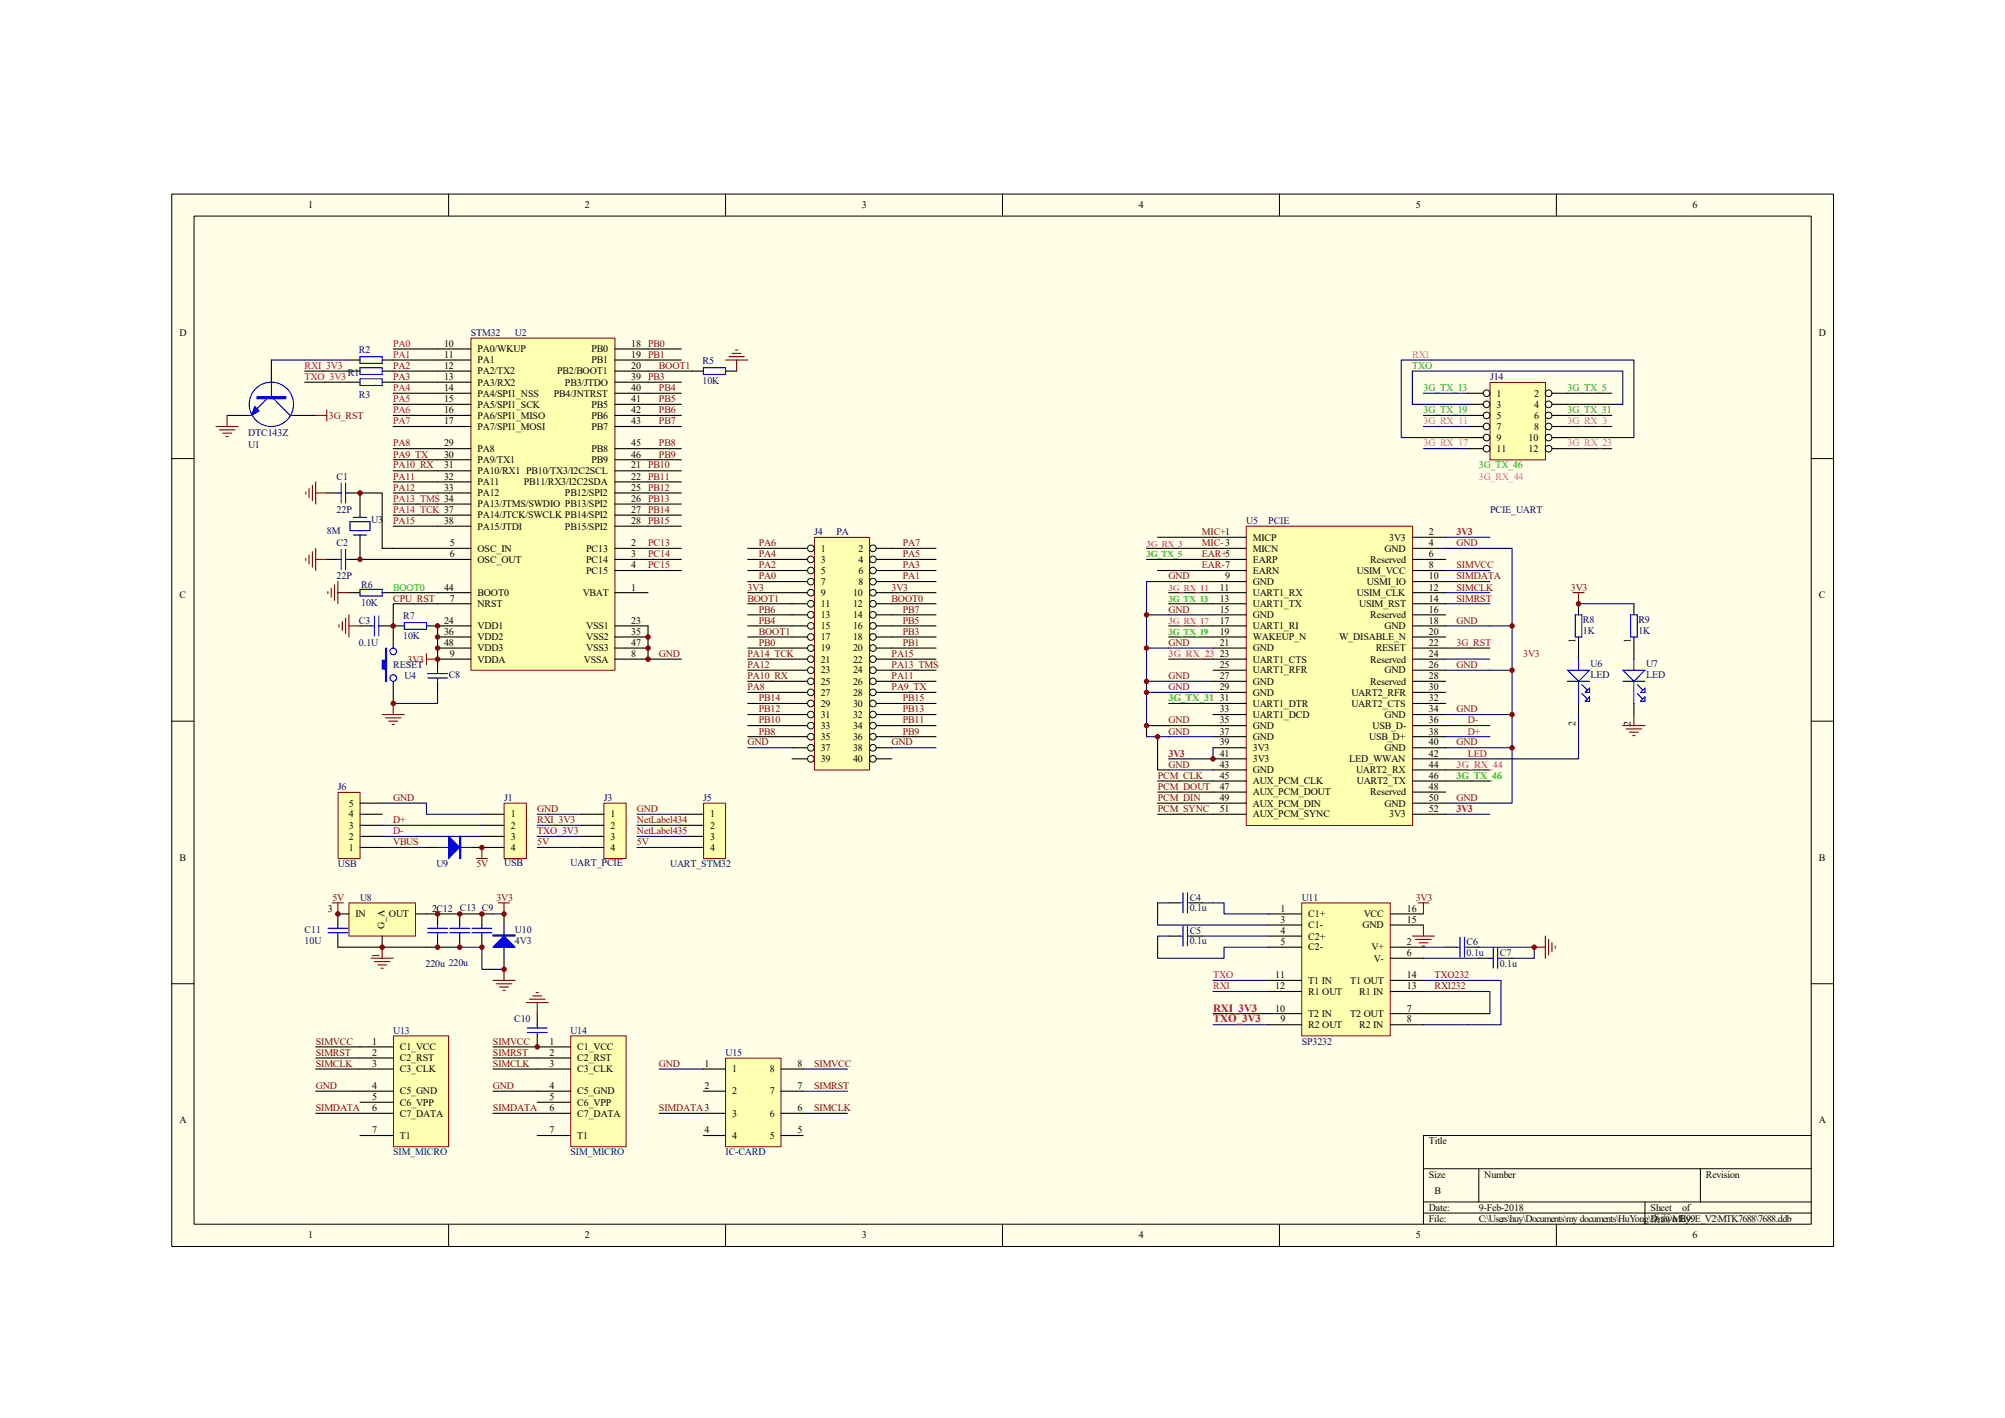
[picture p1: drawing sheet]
<svg xmlns="http://www.w3.org/2000/svg" width="297mm" height="210mm" viewBox="0 0 297 210" stroke-linecap="round" stroke-linejoin="round" font-family="sans-serif">
<path d="M25.4 28.7h246.2v155.9h-246.2z" fill="#ffffe8"/>
<g fill="none" stroke="#000" stroke-width=".15">
<path d="M25.4 28.7h246.2v155.9h-246.2zM28.7 32h239.6v149.3h-239.6zM66.5 28.7v3.3M107.5 28.7v3.3M148.5 28.7v3.3M189.5 28.7v3.3M230.6 28.7v3.3M25.4 67.9h3.3M268.3 67.9h3.3M25.4 106.8h3.3M268.3 106.8h3.3M25.4 145.7h3.3"/>
<path d="M268.3 145.7h3.3M210.9 173.1h57.4M210.9 178h57.4M210.9 179.7h57.4M219.1 173.1v4.9M243.7 178v3.3M251.9 173.1v4.9M268.3 168.2h-57.4v13.1M66.5 181.3v3.3M107.5 181.3v3.3M148.5 181.3v3.3M189.5 181.3v3.3"/>
<path d="M230.6 181.3v3.3"/>
</g>
<path d="M64.8 135.4v1.6M64.8 138.6v1.7M74.7 135.4v1.6M74.7 141.9v1.7" fill="none" stroke="#000" stroke-width=".16"/>
<path d="M63.3 138.1h3M63.3 137.5h3M64.8 137v.5M64.8 138.1v.5M74.7 137v4.9" fill="none" stroke="#00f" stroke-width=".16"/>
<g fill="#00f" stroke="#00f" stroke-width=".16">
<path d="M74.7 138.6l1.6 1.7h-3.3z"/>
<path d="M73 138.5h3.3v.1h-3.3z" fill-rule="evenodd"/>
</g>
<path d="M50.1 117.4h3.2v9.8h-3.2z" fill="#ffffb0"/>
<path d="M50.1 117.3h3.2v9.9h-3.2z" fill="none" stroke="#800000" stroke-width=".15"/>
<path d="M53.3 119h3.3M50 135.4v1.6M50 138.6v1.7M53.3 125.5h3.3M53.3 123.9h3.3M53.3 122.2h3.3M53.3 120.6h3.3" fill="none" stroke="#000" stroke-width=".16"/>
<path d="M56.6 119h6.6M56.6 125.5h6.6M56.6 123.9h6.6M56.6 122.2h6.6" fill="none" stroke="#000080" stroke-width=".16"/>
<path d="M48.6 138.1h2.9M48.6 137.5h2.9M50 137v.5M50 138.1v.5" fill="none" stroke="#00f" stroke-width=".16"/>
<path d="M51.7 133.8h9.9v4.8h-9.9z" fill="#ffffb0"/>
<path d="M51.7 133.7h9.9v4.9h-9.9z" fill="none" stroke="#800000" stroke-width=".15"/>
<path d="M50 135.4h1.7M56.6 138.6v1.7M61.5 135.4h6.6M71.4 135.4v1.6M71.4 138.6v1.7M63.2 140.3h4.9" fill="none" stroke="#000" stroke-width=".16"/>
<g fill="none" stroke="#800000" stroke-width=".16">
<path d="M49.2 133.7h1.7M50 133.7v1.7M73.8 133.7h1.7M74.7 133.7v1.7M55 141.9h3.3M55.5 142.4h2.3M56 142.9h1.3M56.4 143.4h.4M56.6 140.3v1.6M73 145.2h3.3M73.5 145.7h2.3M74 146.2h1.3"/>
<path d="M74.5 146.7h.3M74.7 143.6v1.6"/>
</g>
<path d="M69.9 138.1h3M69.9 137.5h3M71.4 137v.5M71.4 138.1v.5" fill="none" stroke="#00f" stroke-width=".16"/>
<path d="M58.3 153.5h8.2v16.3h-8.2z" fill="#ffffb0"/>
<path d="M58.3 153.4h8.2v16.4h-8.2z" fill="none" stroke="#800000" stroke-width=".15"/>
<path d="M46.8 155.1h11.5M46.8 156.7h11.5M46.8 158.3h11.5M46.8 161.6h11.5M46.8 164.9h11.5M53.3 163.3h5M53.3 168.2h5" fill="none" stroke="#000" stroke-width=".16"/>
<path d="M84.6 153.5h8.2v16.3h-8.2z" fill="#ffffb0"/>
<path d="M84.5 153.4h8.3v16.4h-8.3z" fill="none" stroke="#800000" stroke-width=".15"/>
<path d="M68.1 138.6v1.7M73 135.4h-4.9v1.6M73 155.1h11.5M73 156.7h11.5M73 158.3h11.5M73 161.6h11.5M73 164.9h11.5M79.6 163.3h4.9M79.6 168.2h4.9" fill="none" stroke="#000" stroke-width=".16"/>
<path d="M66.6 138.1h3M66.6 137.5h3M68.1 137v.5M68.1 138.1v.5" fill="none" stroke="#00f" stroke-width=".16"/>
<path d="M69.8 50.1h21.3v49.2h-21.3z" fill="#ffffb0"/>
<path d="M69.8 50.1h21.3v49.2h-21.3z" fill="none" stroke="#800000" stroke-width=".15"/>
<g fill="none" stroke="#000" stroke-width=".16">
<path d="M45.1 55h8.2M45.1 56.6h8.2M56.6 55h13.1M56.6 56.6h13.1M58.3 51.7h11.4M58.3 53.3h11.4M58.3 58.2h11.4M58.3 59.9h11.4M91.1 51.7h9.8M91.1 53.3h9.8M91.1 55h13.1M91.1 56.6h9.8"/>
<path d="M91.1 58.2h9.8M91.1 59.9h9.8M107.5 55h1.6M48.4 73h1.6M51.7 73h1.6M53.3 73h3.3v8.2h13.1M53.3 73v3.3M53.3 79.6v3.3M58.3 61.5h11.4M58.3 63.2h11.4M58.3 66.5h11.4M58.3 68.1h11.4"/>
<path d="M58.3 69.7h11.4M58.3 71.4h11.4M58.3 73h11.4M58.3 74.7h11.4M58.3 76.3h11.4M58.3 77.9h11.4M91.1 61.5h9.8M91.1 63.2h9.8M91.1 66.5h9.8M91.1 68.1h9.8M91.1 69.7h9.8M91.1 71.4h9.8"/>
<path d="M91.1 73h9.8M91.1 74.7h9.8M91.1 76.3h9.8M91.1 77.9h9.8M48.4 82.9h1.6M51.7 82.9h18M51.7 87.8h1.6M53.3 92.7h1.7M56.6 87.8h13.1M56.6 92.7h3.3M63.2 92.7h6.5M64.8 94.3h4.9"/>
<path d="M64.8 96h4.9M64.8 97.6h4.9M69.7 89.4h-11.4v3.3M91.1 92.7h4.9v4.9h4.9M91.1 81.2h9.8M91.1 82.9h9.8M91.1 87.8h4.9M91.1 94.3h4.9M91.1 96h4.9M91.1 97.6h4.9M91.1 84.5h9.8M110.8 92.7h6.5"/>
<path d="M110.8 97.6h6.5M110.8 99.3h6.5M132.1 92.7h6.6M132.1 97.6h6.6M132.1 99.3h6.6M110.8 109.1h6.5M110.8 105.8h6.5M110.8 107.5h6.5M110.8 100.9h6.5M110.8 102.5h6.5M110.8 104.2h6.5M132.1 109.1h6.6"/>
<path d="M132.1 105.8h6.6M132.1 107.5h6.6M132.1 100.9h6.6M132.1 102.5h6.6M132.1 104.2h6.6M50 140.3h13.2"/>
</g>
<g fill="none" stroke="#00f" stroke-width=".16">
<path d="M53.3 54.5h3.3v1h-3.3zM53.3 56.1h3.3v1h-3.3zM104.2 54.5h3.3v1h-3.3zM50 73h.5M50.5 71.5v3M51.2 71.5v3M51.2 73h.5M51.9 77.3h2.9v1.3h-2.9zM52.3 79.2h2M52.3 76.6h2M53.3 76.3v.3M53.3 79.2v.4"/>
<path d="M50 82.9h.5M50.5 81.4v2.9M51.2 82.9h.5M51.2 81.4v2.9M53.3 87.3h3.3v1h-3.3zM55 92.7h.5M55.5 91.2v3M56.1 92.7h.5M56.1 91.2v3M59.9 92.2h3.3v1h-3.3z"/>
</g>
<g fill="none" stroke="#800000" stroke-width=".16">
<path d="M107.5 53.3h3.3M108 52.8h2.3M108.5 52.3h1.3M109 51.8h.3M109.1 53.3v1.7M45.3 72.8v.4M45.8 72.4v1.3M46.3 71.9v2.3M46.8 71.4v3.3M46.8 73h1.6M45.3 82.7v.3M45.8 82.2v1.3"/>
<path d="M46.3 81.7v2.3M46.8 81.2v3.3M46.8 82.9h1.6M48.6 87.6v.3M49.1 87.1v1.3M49.6 86.6v2.3M50 86.1v3.3M50 87.8h1.7M50.2 92.5v.4M50.7 92v1.4M51.2 91.6v2.3M51.7 91.1v3.2"/>
<path d="M51.7 92.7h1.6"/>
</g>
<path d="M120.7 79.6h8.1v34.4h-8.1z" fill="#ffffb0"/>
<path d="M120.6 79.6h8.2v34.4h-8.2z" fill="none" stroke="#800000" stroke-width=".15"/>
<g fill="none" stroke="#000" stroke-width=".15">
<circle cx="120.1" cy="87.8" r=".49"/>
<circle cx="120.1" cy="82.9" r=".49"/>
<circle cx="120.1" cy="84.5" r=".49"/>
<circle cx="120.1" cy="99.3" r=".49"/>
<circle cx="120.1" cy="96" r=".49"/>
<circle cx="120.1" cy="89.4" r=".49"/>
<circle cx="120.1" cy="94.3" r=".49"/>
<circle cx="120.1" cy="97.6" r=".49"/>
<circle cx="120.1" cy="81.2" r=".49"/>
<circle cx="120.1" cy="86.1" r=".49"/>
<circle cx="120.1" cy="91.1" r=".49"/>
<circle cx="120.1" cy="92.7" r=".49"/>
<circle cx="129.3" cy="92.7" r=".49"/>
<circle cx="129.3" cy="97.6" r=".49"/>
<circle cx="129.3" cy="82.9" r=".49"/>
<circle cx="129.3" cy="84.5" r=".49"/>
<circle cx="129.3" cy="91.1" r=".49"/>
<circle cx="129.3" cy="94.3" r=".49"/>
<circle cx="129.3" cy="99.3" r=".49"/>
<circle cx="129.3" cy="89.4" r=".49"/>
<circle cx="129.3" cy="86.1" r=".49"/>
<circle cx="129.3" cy="96" r=".49"/>
<circle cx="129.3" cy="87.8" r=".49"/>
<circle cx="129.3" cy="81.2" r=".49"/>
<circle cx="120.1" cy="105.8" r=".49"/>
<circle cx="120.1" cy="107.5" r=".49"/>
<circle cx="120.1" cy="100.9" r=".49"/>
<circle cx="120.1" cy="109.1" r=".49"/>
<circle cx="120.1" cy="110.7" r=".49"/>
<circle cx="120.1" cy="102.5" r=".49"/>
<circle cx="120.1" cy="112.4" r=".49"/>
<circle cx="120.1" cy="104.2" r=".49"/>
<circle cx="129.3" cy="112.4" r=".49"/>
<circle cx="129.3" cy="104.2" r=".49"/>
<circle cx="129.3" cy="100.9" r=".49"/>
<circle cx="129.3" cy="109.1" r=".49"/>
<circle cx="129.3" cy="102.5" r=".49"/>
<circle cx="129.3" cy="105.8" r=".49"/>
<circle cx="129.3" cy="110.7" r=".49"/>
<circle cx="129.3" cy="107.5" r=".49"/>
</g>
<g fill="none" stroke="#000" stroke-width=".16">
<path d="M40.2 53.3v3.3M33.6 61.5h3.3M43.5 61.5h3.3M58.3 92.7v3.3M64.8 92.7v6.6M110.8 81.2h8.8M110.8 82.9h8.8M110.8 84.5h8.8M110.8 86.1h8.8M110.8 87.8h8.8M110.8 89.4h8.8M110.8 91.1h8.8"/>
<path d="M110.8 94.3h8.8M110.8 96h8.8M117.3 92.7h2.3M117.3 97.6h2.3M117.3 99.3h2.3M129.8 81.2h8.9M129.8 82.9h8.9M129.8 84.5h8.9M129.8 86.1h8.9M129.8 87.8h8.9M129.8 89.4h8.9M129.8 91.1h8.9"/>
<path d="M129.8 92.7h2.3M129.8 94.3h8.9M129.8 96h8.9M129.8 97.6h2.3M129.8 99.3h2.3M233.8 89.4v1.7M233.8 94.3v3.3M58.3 100.9v3.3M64.8 100.9v1.6M117.3 100.9h2.3M117.3 102.5h2.3M117.3 104.2h2.3"/>
<path d="M117.3 105.8h2.3M117.3 107.5h2.3M117.3 109.1h2.3M117.3 110.7h2.3M117.3 112.4h2.3M129.8 100.9h2.3M129.8 102.5h2.3M129.8 104.2h2.3M129.8 105.8h2.3M129.8 107.5h2.3M129.8 109.1h2.3M129.8 110.7h2.3"/>
<path d="M129.8 112.4h2.3M233.8 104.2v1.6M79.6 150.1v1.7M79.6 153.4v1.7"/>
</g>
<g fill="#00f" stroke="#00f" stroke-width=".16">
<path d="M37.7 60.2l.7 .7-1.2 .6z"/>
<path d="M57.1 96h.2v4.9h-.2v-1.8h-.5v-1.3h.5z" fill-rule="evenodd"/>
<path d="M38.1 58.7h4.2v.4h-4.2z" fill-rule="evenodd"/>
</g>
<g fill="none" stroke="#00f" stroke-width=".16">
<path d="M39.5 59.1l-1.4 1.4M40.2 56.6v2.5M40.5 59.1l2.5 2.4h.5M36.9 61.5h.3M63.3 99.8h3M64.8 99.3v.5M232.2 99.3h3.3l-1.7 1.6zM233.3 91.1h1v3.2h-1zM233.8 97.6v1.7M63.3 100.4h3M64.8 100.4v.5M232.2 100.9h3.3"/>
<path d="M233.8 100.9v3.3M234.3 101.4l.8 .8M234.3 102.7l.8 .8M235.5 101.9v.6h-.7zM235.5 103.2v.7h-.7zM78.1 152.9h3M78.1 152.3h3M79.6 151.8v.5M79.6 152.9v.5"/>
<circle cx="40.2" cy="59.9" r="3.3"/>
<circle cx="58.3" cy="96.5" r=".49"/>
<circle cx="58.3" cy="100.4" r=".49"/>
</g>
<g fill="none" stroke="#800000" stroke-width=".16">
<path d="M32 63.2h3.3M32.5 63.7h2.3M33 64.2h1.3M33.5 64.6h.3M33.6 61.5v1.7M46.8 61.5h1.6M48.4 60.7v1.6M63.2 96.8v1.6M63.2 97.6h1.6M233 87.8h1.7M233.8 87.8v1.6M56.6 105.8h3.3"/>
<path d="M57.1 106.3h2.3M57.6 106.8h1.3M58.1 107.3h.3M58.3 104.2v1.6"/>
</g>
<path d="M220.8 56.7h8.1v11.4h-8.1z" fill="#ffffb0"/>
<path d="M220.7 56.6h8.2v11.5h-8.2z" fill="none" stroke="#800000" stroke-width=".15"/>
<g fill="none" stroke="#000" stroke-width=".15">
<circle cx="220.2" cy="58.2" r=".49"/>
<circle cx="220.2" cy="59.9" r=".49"/>
<circle cx="229.4" cy="58.2" r=".49"/>
<circle cx="229.4" cy="59.9" r=".49"/>
<circle cx="220.2" cy="61.5" r=".49"/>
<circle cx="220.2" cy="63.2" r=".49"/>
<circle cx="220.2" cy="64.8" r=".49"/>
<circle cx="220.2" cy="66.4" r=".49"/>
<circle cx="229.4" cy="63.2" r=".49"/>
<circle cx="229.4" cy="66.4" r=".49"/>
<circle cx="229.4" cy="61.5" r=".49"/>
<circle cx="229.4" cy="64.8" r=".49"/>
</g>
<path d="M217.4 58.2h2.3M217.4 59.9h2.3M229.9 58.2h2.3M229.9 59.9h2.3M217.4 61.5h2.3M217.4 63.2h2.3M217.4 64.8h2.3M217.4 66.5h2.3M229.9 61.5h8.9M229.9 63.2h8.9M229.9 64.8h2.3M229.9 66.5h8.9" fill="none" stroke="#000" stroke-width=".16"/>
<path d="M184.7 78h24.6v44.3h-24.6z" fill="#ffffb0"/>
<path d="M184.6 77.9h24.7v44.4h-24.7z" fill="none" stroke="#800000" stroke-width=".15"/>
<g fill="none" stroke="#000" stroke-width=".16">
<path d="M232.2 59.9h6.6M232.2 58.2h6.6M171.5 79.6h13.1M209.2 79.6h4.9M169.8 81.2h14.8M169.8 82.9h14.8M171.5 84.5h13.1M173.1 87.8h11.5M173.1 89.4h11.5M173.1 92.7h11.5M173.1 94.3h11.5M173.1 97.6h11.5"/>
<path d="M179.7 86.1h4.9M179.7 91.1h4.9M179.7 96h4.9M179.7 99.3h4.9M209.2 81.2h4.9M209.2 82.9h4.9M209.2 84.5h4.9M209.2 86.1h4.9M209.2 87.8h4.9M209.2 89.4h4.9M209.2 91.1h4.9M209.2 92.7h4.9"/>
<path d="M209.2 94.3h4.9M209.2 96h11.5M209.2 97.6h4.9M209.2 99.3h4.9M171.5 109.1v4.9h1.6M171.5 115.7h13.1M171.5 117.3h13.1M171.5 119h13.1M173.1 107.5h-3.3v1.6M173.1 104.2h11.5M179.7 100.9h4.9M179.7 102.5h4.9"/>
<path d="M179.7 105.8h4.9M179.7 107.5h4.9M179.7 109.1h4.9M179.7 110.7h4.9M179.7 112.4h4.9M179.7 114h4.9M209.2 100.9h4.9M209.2 102.5h4.9M209.2 104.2h4.9M209.2 105.8h4.9M209.2 107.5h4.9M209.2 109.1h4.9"/>
<path d="M209.2 110.7h4.9M209.2 112.4h4.9M209.2 114h11.5M209.2 115.7h11.5M209.2 117.3h4.9M209.2 119h4.9M171.5 120.6h13.1M209.2 120.6h4.9"/>
</g>
<g fill="none" stroke="#000080" stroke-width=".16">
<path d="M214.1 79.6h6.6M232.2 64.8h6.6M179.7 96h-9.9v4.9M179.7 91.1h-9.9v4.9M179.7 86.1h-9.9v5M214.1 81.2h9.9v11.5h-9.9M214.1 86.1h6.6M214.1 84.5h6.6M214.1 87.8h6.6M214.1 89.4h6.6M214.1 97.6h6.6M224 92.7v6.6h-9.9"/>
<path d="M224 99.3v6.5h-9.9M169.8 102.5h9.9M169.8 109.1h9.9M173.1 107.5h6.6M173.1 114h6.6M179.7 100.9h-9.9v6.6M179.7 110.7v1.7h-6.6M214.1 107.5h6.6M214.1 109.1h6.6M214.1 112.4h8.2M224 105.8v4.9h-9.9M224 110.7v8.3h-9.9"/>
<path d="M214.1 120.6h6.6"/>
</g>
<g fill="#800000" stroke="#800000" stroke-width=".15">
<circle cx="224" cy="92.7" r=".33"/>
<circle cx="224" cy="99.3" r=".33"/>
<circle cx="224" cy="105.8" r=".33"/>
<circle cx="224" cy="110.7" r=".33"/>
<circle cx="169.8" cy="107.5" r=".33"/>
<circle cx="169.8" cy="100.9" r=".33"/>
<circle cx="169.8" cy="102.5" r=".33"/>
<circle cx="169.8" cy="96" r=".33"/>
<circle cx="169.8" cy="91.1" r=".33"/>
<circle cx="171.5" cy="109.1" r=".33"/>
</g>
<path d="M74.7 119h3.3v8.2h-3.3z" fill="#ffffb0"/>
<path d="M74.7 119h3.3v8.2h-3.3z" fill="none" stroke="#800000" stroke-width=".15"/>
<path d="M71.4 120.6h3.3M71.4 122.2h3.3M71.4 123.9h3.3M71.4 125.5h3.3" fill="none" stroke="#000" stroke-width=".16"/>
<path d="M89.5 119h3.3v8.2h-3.3z" fill="#ffffb0"/>
<path d="M89.5 119h3.3v8.2h-3.3z" fill="none" stroke="#800000" stroke-width=".15"/>
<path d="M51.7 53.3h1.6M56.6 53.3h1.7M63.2 125.5h1.6M69.7 125.5h1.7M86.1 120.6h3.3M86.1 122.2h3.3M86.1 123.9h3.3M86.1 125.5h3.3" fill="none" stroke="#000" stroke-width=".16"/>
<path d="M40.2 53.3h11.5M63.2 119v1.6h8.2M63.2 123.9h8.2M63.2 122.2h8.2" fill="none" stroke="#000080" stroke-width=".16"/>
<path d="M53.3 52.8h3.3v1h-3.3zM64.8 125.5h4.9" fill="none" stroke="#00f" stroke-width=".16"/>
<g fill="#00f" stroke="#00f" stroke-width=".16">
<path d="M66.5 123.9l1.6 1.6-1.6 1.7z"/>
<path d="M68.1 123.9h.2v3.3h-.2z" fill-rule="evenodd"/>
</g>
<path d="M70.6 127.2h1.6M71.4 125.5v1.7" fill="none" stroke="#800000" stroke-width=".16"/>
<path d="M104.3 119h3.2v8.2h-3.2z" fill="#ffffb0"/>
<path d="M104.2 119h3.3v8.2h-3.3z" fill="none" stroke="#800000" stroke-width=".15"/>
<path d="M242 89.4v1.7M242 94.3v3.3M242 104.2v1.6M100.9 120.6h3.3M100.9 122.2h3.3M100.9 123.9h3.3M100.9 125.5h3.3" fill="none" stroke="#000" stroke-width=".16"/>
<g fill="none" stroke="#000080" stroke-width=".16">
<path d="M233.8 89.4h8.2M79.6 120.6h6.5M79.6 122.2h6.5M79.6 123.9h6.5M79.6 125.5h6.5M94.4 120.6h6.5M94.4 122.2h6.5M94.4 123.9h6.5M94.4 125.5h6.5M97.6 158.3h6.6M119 158.3h6.5M97.6 164.9h6.6"/>
<path d="M119 164.9h6.5M119 161.6h6.5"/>
</g>
<path d="M240.4 99.3h3.3l-1.7 1.6zM241.5 91.1h1v3.2h-1zM242 97.6v1.7M240.4 100.9h3.3M242 100.9v3.3M242.5 101.4l.9 .8M242.5 102.7l.9 .8M243.7 101.9v.6h-.7zM243.7 103.2v.7h-.7z" fill="none" stroke="#00f" stroke-width=".16"/>
<path d="M240.4 107.5h3.3M240.9 108h2.3M241.4 108.5h1.3M241.9 108.9h.3M242 105.8v1.7" fill="none" stroke="#800000" stroke-width=".16"/>
<path d="M107.5 156.8h8.2v13h-8.2z" fill="#ffffb0"/>
<path d="M107.5 156.7h8.2v13.1h-8.2z" fill="none" stroke="#800000" stroke-width=".15"/>
<path d="M104.2 158.3h3.3M115.7 158.3h3.3M104.2 161.6h3.3M104.2 164.9h3.3M104.2 168.2h3.3M115.7 161.6h3.3M115.7 164.9h3.3M115.7 168.2h3.3" fill="none" stroke="#000" stroke-width=".16"/>
<path d="M228.9 138.6v3.3M229.4 139.1v2.3M229.9 139.6v1.3M227.3 140.3h1.6M230.4 140.1v.3" fill="none" stroke="#800000" stroke-width=".16"/>
<path d="M171.5 133.7v3.3h16.4M171.5 140.3v1.6h9.8v-1.6h6.6" fill="none" stroke="#000080" stroke-width=".16"/>
<path d="M192.9 133.8h13.1v19.6h-13.1z" fill="#ffffb0"/>
<path d="M192.8 133.7h13.2v19.7h-13.2z" fill="none" stroke="#800000" stroke-width=".15"/>
<g fill="none" stroke="#000" stroke-width=".16">
<path d="M173.1 138.6h1.7M173.1 133.7h1.7M176.4 138.6h1.6M176.4 133.7h1.6M187.9 135.4h4.9M187.9 137h4.9M187.9 138.6h4.9M205.9 135.4h5M205.9 137h5M187.9 140.3h4.9M187.9 145.2h4.9M187.9 146.8h4.9"/>
<path d="M187.9 150.1h4.9M187.9 151.8h4.9M205.9 140.3h5M205.9 145.2h5M205.9 146.8h5M205.9 150.1h5M205.9 151.8h5M205.9 141.9h5M214.1 140.3h1.7M217.4 140.3h1.7M219.1 141.9h1.6M222.3 141.9h1.7"/>
</g>
<g fill="none" stroke="#00f" stroke-width=".16">
<path d="M174.8 133.7h.5M174.8 138.6h.5M175.3 132.2v3M175.3 137.2v2.9M175.9 133.7h.5M175.9 132.2v3M175.9 137.2v2.9M175.9 138.6h.5M216.3 138.8v3M216.9 138.8v3M215.8 140.3h.5M216.9 140.3h.5"/>
<path d="M220.7 141.9h.5M221.2 140.4v3M221.9 141.9h.4M221.9 140.4v3"/>
</g>
<g fill="none" stroke="#000080" stroke-width=".16">
<path d="M210.9 58.2h6.5M217.4 59.9h-8.2v-4.9h31.2v4.9h-1.6M210.9 61.5h6.5M210.9 63.2h6.5M210.9 66.5h6.5M217.4 64.8h-9.8v-11.5h34.4v11.5h-3.2M64.8 102.5v1.7h-6.5M110.8 110.7h6.5M132.1 110.7h6.6M233.8 105.8v6.6h-11.5M73 135.4h1.7M171.5 133.7h1.6"/>
<path d="M173.1 138.6h-1.6v1.7M178 133.7h3.3v1.7h6.6M178 138.6h9.9M68.1 140.3h3.3v3.3h3.3M179.7 145.2h8.2M179.7 146.8h8.2M179.7 150.1h8.2M179.7 151.8h8.2M210.9 146.8h9.8v3.3h-9.8M210.9 145.2h11.4v6.6h-11.4M210.9 140.3h3.2M210.9 141.9h8.2"/>
<path d="M219.1 140.3h8.2v1.6h-3.3"/>
</g>
<path d="M209.2 138.6h3.3M209.7 139.1h2.3M210 133.7h1.7M210.2 139.6h1.3M210.9 133.7v1.7M210.9 137v1.6M77.9 148.5h3.3M78.4 148h2.3M78.9 147.5h1.3M79.4 147h.4M79.6 148.5v1.6M210.7 140.1h.3" fill="none" stroke="#800000" stroke-width=".16"/>
<g fill="#800000" stroke="#800000" stroke-width=".15">
<circle cx="74.7" cy="143.6" r=".33"/>
<circle cx="74.7" cy="135.4" r=".33"/>
<circle cx="64.8" cy="135.4" r=".33"/>
<circle cx="64.8" cy="140.3" r=".33"/>
<circle cx="79.6" cy="155.1" r=".33"/>
<circle cx="68.1" cy="135.4" r=".33"/>
<circle cx="68.1" cy="140.3" r=".33"/>
<circle cx="64.8" cy="92.7" r=".33"/>
<circle cx="64.8" cy="94.3" r=".33"/>
<circle cx="64.8" cy="96" r=".33"/>
<circle cx="96" cy="97.6" r=".33"/>
<circle cx="96" cy="96" r=".33"/>
<circle cx="96" cy="94.3" r=".33"/>
<circle cx="53.3" cy="73" r=".33"/>
<circle cx="53.3" cy="82.9" r=".33"/>
<circle cx="58.3" cy="92.7" r=".33"/>
<circle cx="179.7" cy="112.4" r=".33"/>
<circle cx="50" cy="135.4" r=".33"/>
<circle cx="56.6" cy="140.3" r=".33"/>
<circle cx="58.3" cy="104.2" r=".33"/>
<circle cx="71.4" cy="140.3" r=".33"/>
<circle cx="71.4" cy="135.4" r=".33"/>
<circle cx="71.4" cy="125.5" r=".33"/>
<circle cx="227.3" cy="140.3" r=".33"/>
<circle cx="233.8" cy="89.4" r=".33"/>
<circle cx="64.8" cy="97.6" r=".33"/>
</g>
<g font-size="1.6" fill="#f00">
<text x="179.7" y="149.8">RXI_3V3</text>
<text x="179.7" y="151.4">TXO_3V3</text>
</g>
<g font-size="1.5">
<text x="45.6" y="30.9">1</text>
<text x="86.7" y="30.9">2</text>
<text x="127.7" y="30.9">3</text>
<text x="168.7" y="30.9">4</text>
<text x="209.7" y="30.9">5</text>
<text x="250.7" y="30.9">6</text>
<text x="26.6" y="49.7">D</text>
<text x="65.8" y="51.4">10</text>
<text x="65.8" y="53">11</text>
<text x="70.7" y="52.2">PA0/WKUP</text>
<text x="70.7" y="53.8">PA1</text>
<text x="87.6" y="52.2">PB0</text>
<text x="87.6" y="53.8">PB1</text>
<text x="93.5" y="51.4">18 PB0</text>
<text x="93.5" y="53">19 PB1</text>
<text x="269.5" y="49.7">D</text>
<text x="65.8" y="54.7">12</text>
<text x="65.8" y="56.3">13</text>
<text x="65.8" y="57.9">14</text>
<text x="65.8" y="59.6">15</text>
<text x="70.7" y="55.5">PA2/TX2</text>
<text x="70.7" y="57.1">PA3/RX2</text>
<text x="70.7" y="58.8">PA4/SPI1_NSS</text>
<text x="82" y="58.8">PB4/JNTRST</text>
<text x="82.5" y="55.5">PB2/BOOT1</text>
<text x="83.7" y="57.1">PB3/JTDO</text>
<text x="93.5" y="54.7">20</text>
<text x="93.5" y="56.3">39 PB3</text>
<text x="93.5" y="57.9">40</text>
<text x="93.5" y="59.6">41</text>
<text x="221.7" y="58.8">1</text>
<text x="227.3" y="58.8">2</text>
<text x="65.8" y="61.2">16</text>
<text x="65.8" y="62.8">17</text>
<text x="70.7" y="60.4">PA5/SPI1_SCK</text>
<text x="70.7" y="62">PA6/SPI1_MISO</text>
<text x="70.7" y="63.7">PA7/SPI1_MOSI</text>
<text x="87.6" y="60.4">PB5</text>
<text x="87.6" y="62">PB6</text>
<text x="87.6" y="63.7">PB7</text>
<text x="93.5" y="61.2">42</text>
<text x="93.5" y="62.8">43</text>
<text x="221.7" y="60.4">3</text>
<text x="221.7" y="62">5</text>
<text x="221.7" y="63.7">7</text>
<text x="221.7" y="65.3">9</text>
<text x="226.4" y="65.3">10</text>
<text x="227.3" y="60.4">4</text>
<text x="227.3" y="62">6</text>
<text x="227.3" y="63.7">8</text>
<text x="65.8" y="66.1">29</text>
<text x="65.8" y="67.8">30</text>
<text x="65.8" y="69.4">31</text>
<text x="65.8" y="71">32</text>
<text x="70.7" y="66.9">PA8</text>
<text x="70.7" y="68.6">PA9/TX1</text>
<text x="70.7" y="70.2">PA10/RX1 PB10/TX3/I2C2SCL</text>
<text x="70.7" y="71.9">PA11</text>
<text x="77.6" y="71.9">PB11/RX3/I2C2SDA</text>
<text x="87.6" y="66.9">PB8</text>
<text x="87.6" y="68.6">PB9</text>
<text x="93.5" y="66.1">45</text>
<text x="93.5" y="67.8">46</text>
<text x="93.5" y="69.4">21 PB10</text>
<text x="93.5" y="71">22 PB11</text>
<text x="221.7" y="66.9">11</text>
<text x="226.4" y="66.9">12</text>
<text x="65.8" y="72.7">33</text>
<text x="65.8" y="77.6">38</text>
<text x="70.7" y="73.5">PA12</text>
<text x="70.7" y="75.1">PA13/JTMS/SWDIO PB13/SPI2</text>
<text x="70.7" y="76.8">PA14/JTCK/SWCLK PB14/SPI2</text>
<text x="83.7" y="73.5">PB12/SPI2</text>
<text x="93.5" y="72.7">25 PB12</text>
<text x="93.5" y="74.3">26 PB13</text>
<text x="93.5" y="76">27 PB14</text>
<text x="93.5" y="77.6">28 PB15</text>
<text x="66.6" y="80.9">5</text>
<text x="66.6" y="82.5">6</text>
<text x="70.7" y="78.4">PA15/JTDI</text>
<text x="70.7" y="81.7">OSC_IN</text>
<text x="70.7" y="83.4">OSC_OUT</text>
<text x="83.7" y="78.4">PB15/SPI2</text>
<text x="86.8" y="81.7">PC13</text>
<text x="86.8" y="83.4">PC14</text>
<text x="93.5" y="80.9">2</text>
<text x="93.5" y="82.5">3</text>
<text x="121.6" y="81.7">1</text>
<text x="121.6" y="83.4">3</text>
<text x="127.2" y="81.7">2</text>
<text x="127.2" y="83.4">4</text>
<text x="185.6" y="80.1">MICP</text>
<text x="185.6" y="81.7">MICN</text>
<text x="185.6" y="83.4">EARP</text>
<text x="203" y="83.4">Reserved</text>
<text x="205.1" y="81.7">GND</text>
<text x="205.8" y="80.1">3V3</text>
<text x="211.7" y="79.2">2</text>
<text x="211.7" y="80.9">4</text>
<text x="211.7" y="82.5">6</text>
<text x="26.6" y="88.6">C</text>
<text x="65.8" y="87.5">44</text>
<text x="66.6" y="89.1">7</text>
<text x="70.7" y="88.3">BOOT0</text>
<text x="70.7" y="89.9">NRST</text>
<text x="86.3" y="88.3">VBAT</text>
<text x="86.8" y="85">PC15</text>
<text x="93.5" y="87.5">1</text>
<text x="93.5" y="84.2">4</text>
<text x="121.6" y="85">5</text>
<text x="121.6" y="86.6">7</text>
<text x="121.6" y="88.3">9</text>
<text x="121.6" y="89.9">11</text>
<text x="126.4" y="88.3">10</text>
<text x="126.4" y="89.9">12</text>
<text x="127.2" y="85">6</text>
<text x="127.2" y="86.6">8</text>
<text x="180.7" y="87.5">11</text>
<text x="180.7" y="89.1">13</text>
<text x="181.5" y="85.8">9</text>
<text x="185.6" y="85">EARN</text>
<text x="185.6" y="86.6">GND</text>
<text x="185.6" y="88.3">UART1_RX</text>
<text x="185.6" y="89.9">UART1_TX</text>
<text x="201" y="85">USIM_VCC</text>
<text x="201" y="88.3">USIM_CLK</text>
<text x="201.3" y="89.9">USIM_RST</text>
<text x="202.5" y="86.6">USMI_IO</text>
<text x="211.7" y="84.2">8</text>
<text x="211.7" y="85.8">10</text>
<text x="211.7" y="89.1">14</text>
<text x="211.7" y="87.5">12</text>
<text x="269.5" y="88.6">C</text>
<text x="65.8" y="92.4">24</text>
<text x="65.8" y="94">36</text>
<text x="65.8" y="95.7">48</text>
<text x="70.7" y="93.2">VDD1</text>
<text x="70.7" y="94.8">VDD2</text>
<text x="86.8" y="94.8">VSS2</text>
<text x="86.8" y="93.2">VSS1</text>
<text x="93.5" y="95.7">47</text>
<text x="93.5" y="94">35</text>
<text x="93.5" y="92.4">23</text>
<text x="121.6" y="91.6">13</text>
<text x="121.6" y="93.2">15</text>
<text x="121.6" y="94.8">17</text>
<text x="126.4" y="91.6">14</text>
<text x="126.4" y="93.2">16</text>
<text x="126.4" y="94.8">18</text>
<text x="180.7" y="90.7">15</text>
<text x="180.7" y="92.4">17</text>
<text x="180.7" y="94">19</text>
<text x="180.7" y="95.7">21</text>
<text x="185.6" y="91.6">GND</text>
<text x="185.6" y="93.2">UART1_RI</text>
<text x="185.6" y="94.8">WAKEUP_N</text>
<text x="198.4" y="94.8">W_DISABLE_N</text>
<text x="203" y="91.6">Reserved</text>
<text x="205.1" y="93.2">GND</text>
<text x="211.7" y="90.7">16</text>
<text x="211.7" y="92.4">18</text>
<text x="211.7" y="94">20</text>
<text x="211.7" y="95.7">22</text>
<text x="233.4" y="95.2" transform="rotate(-90 233.4 95.2)">1</text>
<text x="241.6" y="95.2" transform="rotate(-90 241.6 95.2)">1</text>
<text x="66.6" y="97.3">9</text>
<text x="70.7" y="96.5">VDD3</text>
<text x="70.7" y="98.1">VDDA</text>
<text x="86.5" y="98.1">VSSA</text>
<text x="86.8" y="96.5">VSS3</text>
<text x="93.5" y="97.3">8</text>
<text x="121.6" y="96.5">19</text>
<text x="121.6" y="98.1">21</text>
<text x="121.6" y="99.7">23</text>
<text x="121.6" y="101.4">25</text>
<text x="126.4" y="96.5">20</text>
<text x="126.4" y="98.1">22</text>
<text x="126.4" y="99.7">24</text>
<text x="126.4" y="101.4">26</text>
<text x="180.7" y="97.3">23</text>
<text x="180.7" y="98.9">25</text>
<text x="180.7" y="100.6">27</text>
<text x="185.6" y="96.5">GND</text>
<text x="185.6" y="98.1">UART1_CTS</text>
<text x="185.6" y="99.7">UART1_RFR</text>
<text x="185.6" y="101.4">GND</text>
<text x="203" y="98.1">Reserved</text>
<text x="203" y="101.4">Reserved</text>
<text x="203.8" y="96.5">RESET</text>
<text x="205.1" y="99.7">GND</text>
<text x="211.7" y="97.3">24</text>
<text x="211.7" y="98.9">26</text>
<text x="211.7" y="100.6">28</text>
<text x="121.6" y="103">27</text>
<text x="121.6" y="104.7">29</text>
<text x="121.6" y="106.3">31</text>
<text x="121.6" y="107.9">33</text>
<text x="126.4" y="103">28</text>
<text x="126.4" y="104.7">30</text>
<text x="126.4" y="106.3">32</text>
<text x="126.4" y="107.9">34</text>
<text x="180.7" y="102.2">29</text>
<text x="180.7" y="103.8">31</text>
<text x="180.7" y="105.5">33</text>
<text x="180.7" y="107.1">35</text>
<text x="185.6" y="103">GND</text>
<text x="185.6" y="104.7">UART1_DTR</text>
<text x="185.6" y="106.3">UART1_DCD</text>
<text x="185.6" y="107.9">GND</text>
<text x="200.2" y="103">UART2_RFR</text>
<text x="200.2" y="104.7">UART2_CTS</text>
<text x="203.3" y="107.9">USB_D-</text>
<text x="205.1" y="106.3">GND</text>
<text x="211.7" y="102.2">30</text>
<text x="211.7" y="103.8">32</text>
<text x="211.7" y="105.5">34</text>
<text x="211.7" y="107.1">36</text>
<text x="233.4" y="107.5" transform="rotate(-90 233.4 107.5)">2</text>
<text x="241.6" y="107.5" transform="rotate(-90 241.6 107.5)">2</text>
<text x="121.6" y="109.6">35</text>
<text x="121.6" y="111.3">37</text>
<text x="121.6" y="112.9">39</text>
<text x="126.4" y="109.6">36</text>
<text x="126.4" y="111.3">38</text>
<text x="126.4" y="112.9">40</text>
<text x="180.7" y="108.8">37</text>
<text x="180.7" y="110.4">39</text>
<text x="180.7" y="112.1">41</text>
<text x="180.7" y="113.7">43</text>
<text x="185.6" y="109.6">GND</text>
<text x="185.6" y="111.3">3V3</text>
<text x="185.6" y="112.9">3V3</text>
<text x="199.9" y="112.9">LED_WWAN</text>
<text x="202.8" y="109.6">USB_D+</text>
<text x="205.1" y="111.3">GND</text>
<text x="211.7" y="108.8">38</text>
<text x="211.7" y="110.4">40</text>
<text x="211.7" y="112.1">42</text>
<text x="211.7" y="113.7">44</text>
<text x="51.7" y="119.5">5</text>
<text x="180.7" y="115.4">45</text>
<text x="180.7" y="117">47</text>
<text x="180.7" y="118.6">49</text>
<text x="185.6" y="114.5">GND</text>
<text x="185.6" y="116.2">AUX_PCM_CLK</text>
<text x="185.6" y="117.8">AUX_PCM_DOUT</text>
<text x="185.6" y="119.5">AUX_PCM_DIN</text>
<text x="200.9" y="114.5">UART2_RX</text>
<text x="201" y="116.2">UART2_TX</text>
<text x="203" y="117.8">Reserved</text>
<text x="205.1" y="119.5">GND</text>
<text x="211.7" y="115.4">46</text>
<text x="211.7" y="117">48</text>
<text x="211.7" y="118.6">50</text>
<text x="51.7" y="124.4">2</text>
<text x="51.7" y="122.7">3</text>
<text x="51.7" y="121.1">4</text>
<text x="75.6" y="121.1">1</text>
<text x="75.6" y="122.7">2</text>
<text x="75.6" y="124.4">3</text>
<text x="90.4" y="121.1">1</text>
<text x="90.4" y="122.7">2</text>
<text x="90.4" y="124.4">3</text>
<text x="105.2" y="121.1">1</text>
<text x="105.2" y="122.7">2</text>
<text x="105.2" y="124.4">3</text>
<text x="180.7" y="120.3">51</text>
<text x="185.6" y="121.1">AUX_PCM_SYNC</text>
<text x="205.8" y="121.1">3V3</text>
<text x="211.7" y="120.3">52</text>
<text x="26.6" y="127.5">B</text>
<text x="51.7" y="126">1</text>
<text x="75.6" y="126">4</text>
<text x="90.4" y="126">4</text>
<text x="105.2" y="126">4</text>
<text x="269.5" y="127.5">B</text>
<text x="48.6" y="135">3</text>
<text x="52.7" y="135.8">IN</text>
<text x="57" y="137.7" transform="rotate(-90 57 137.7)">G_A</text>
<text x="57.6" y="135.8">OUT</text>
<text x="64" y="135">2C12</text>
<text x="189.7" y="135">1</text>
<text x="189.7" y="136.7">3</text>
<text x="193.8" y="135.8">C1+</text>
<text x="193.8" y="137.5">C1-</text>
<text x="201.8" y="137.5">GND</text>
<text x="202" y="135.8">VCC</text>
<text x="208.4" y="135">16</text>
<text x="208.4" y="136.7">15</text>
<text x="56.2" y="141.9" transform="rotate(-90 56.2 141.9)">1</text>
<text x="189.7" y="138.3">4</text>
<text x="189.7" y="140">5</text>
<text x="193.8" y="139.1">C2+</text>
<text x="193.8" y="140.8">C2-</text>
<text x="203.2" y="140.8">V+</text>
<text x="203.5" y="142.4">V-</text>
<text x="208.4" y="140">2</text>
<text x="208.4" y="141.6">6</text>
<text x="188.9" y="144.9">11</text>
<text x="188.9" y="146.5">12</text>
<text x="188.9" y="149.8">10</text>
<text x="193.8" y="145.7">T1 IN</text>
<text x="193.8" y="147.3">R1 OUT</text>
<text x="200" y="145.7">T1 OUT</text>
<text x="201.3" y="147.3">R1 IN</text>
<text x="208.4" y="149.8">7</text>
<text x="208.4" y="146.5">13</text>
<text x="208.4" y="144.9">14</text>
<text x="55.1" y="154.7">1</text>
<text x="59.2" y="155.5">C1_VCC</text>
<text x="81.4" y="154.7">1</text>
<text x="85.5" y="155.5">C1_VCC</text>
<text x="189.7" y="151.4">9</text>
<text x="193.8" y="150.6">T2 IN</text>
<text x="193.8" y="152.3">R2 OUT</text>
<text x="200" y="150.6">T2 OUT</text>
<text x="201.3" y="152.3">R2 IN</text>
<text x="208.4" y="151.4">8</text>
<text x="55.1" y="156.4">2</text>
<text x="55.1" y="158">3</text>
<text x="55.1" y="161.3">4</text>
<text x="59.2" y="157.2">C2_RST</text>
<text x="59.2" y="158.8">C3_CLK</text>
<text x="81.4" y="156.4">2</text>
<text x="81.4" y="158">3</text>
<text x="81.4" y="161.3">4</text>
<text x="85.5" y="157.2">C2_RST</text>
<text x="85.5" y="158.8">C3_CLK</text>
<text x="104.4" y="158">1</text>
<text x="104.4" y="161.3">2</text>
<text x="108.5" y="158.8">1</text>
<text x="114" y="158.8">8</text>
<text x="118.2" y="161.3">7</text>
<text x="118.2" y="158">8</text>
<text x="26.6" y="166.4">A</text>
<text x="55.1" y="162.9">5</text>
<text x="55.1" y="164.5">6</text>
<text x="55.1" y="167.9">7</text>
<text x="59.2" y="162.1">C5_GND</text>
<text x="59.2" y="163.7">C6_VPP</text>
<text x="59.2" y="165.4">C7_DATA</text>
<text x="81.4" y="162.9">5</text>
<text x="81.4" y="164.5">6</text>
<text x="81.4" y="167.9">7</text>
<text x="85.5" y="162.1">C5_GND</text>
<text x="85.5" y="163.7">C6_VPP</text>
<text x="85.5" y="165.4">C7_DATA</text>
<text x="104.4" y="167.9">4</text>
<text x="108.5" y="162.1">2</text>
<text x="108.5" y="165.4">3</text>
<text x="114" y="165.4">6</text>
<text x="114" y="162.1">7</text>
<text x="118.2" y="167.9">5</text>
<text x="118.2" y="164.5">6</text>
<text x="269.5" y="166.4">A</text>
<text x="59.2" y="168.7">T1</text>
<text x="85.5" y="168.7">T1</text>
<text x="108.5" y="168.7">4</text>
<text x="114" y="168.7">5</text>
<text x="211.7" y="169.5">Title</text>
<text x="211.7" y="174.4">Size</text>
<text x="211.7" y="179.3">Date:</text>
<text x="212.5" y="176.9">B</text>
<text x="219.1" y="179.3">9-Feb-2018</text>
<text x="219.9" y="174.4">Number</text>
<text x="244.5" y="179.3">Sheet</text>
<text x="249.2" y="179.3">of</text>
<text x="252.7" y="174.4">Revision</text>
<text x="45.6" y="183.4">1</text>
<text x="86.7" y="183.4">2</text>
<text x="127.7" y="183.4">3</text>
<text x="168.7" y="183.4">4</text>
<text x="209.7" y="183.4">5</text>
<text x="211.7" y="181">File:</text>
<text x="219.1" y="181">C:\Users\huy\Documents\my documents\HuYong\桌面\ME99E_V2\MTK7688\7688.ddb</text>
<text x="244.5" y="181">Drawn By:</text>
<text x="250.7" y="183.4">6</text>
</g>
<g font-size="1.5" fill="#000080">
<text x="53.2" y="52.3">R2</text>
<text x="69.7" y="49.7">STM32</text>
<text x="76.3" y="49.7">U2</text>
<text x="104.1" y="54">R5</text>
<text x="51.5" y="55.6">R1</text>
<text x="53.2" y="58.9">R3</text>
<text x="104.1" y="56.9">10K</text>
<text x="220.7" y="56.3">J14</text>
<text x="36.7" y="64.6">DTC143Z</text>
<text x="36.7" y="66.3">U1</text>
<text x="49.9" y="71">C1</text>
<text x="49.9" y="76">22P</text>
<text x="55" y="77.4">U3</text>
<text x="184.6" y="77.6">U5</text>
<text x="187.9" y="77.6">PCIE</text>
<text x="220.7" y="76">PCIE_UART</text>
<text x="48.4" y="79.1">8M</text>
<text x="49.9" y="80.9">C2</text>
<text x="120.6" y="79.2">J4</text>
<text x="123.9" y="79.2">PA</text>
<text x="49.9" y="85.8">22P</text>
<text x="53.5" y="87.1">R6</text>
<text x="53.5" y="89.7">10K</text>
<text x="53.2" y="92.4">C3</text>
<text x="53.2" y="95.7">0.1U</text>
<text x="59.7" y="91.7">R7</text>
<text x="59.7" y="94.7">10K</text>
<text x="234.5" y="92.2">R8</text>
<text x="234.5" y="93.9">1K</text>
<text x="242.7" y="92.2">R9</text>
<text x="242.7" y="93.9">1K</text>
<text x="58.3" y="98.9">RESET</text>
<text x="59.9" y="100.6">U4</text>
<text x="66.5" y="100.4">C8</text>
<text x="235.6" y="98.8">U6</text>
<text x="235.6" y="100.4">LED</text>
<text x="243.8" y="98.8">U7</text>
<text x="243.8" y="100.4">LED</text>
<text x="50" y="117">J6</text>
<text x="74.7" y="118.6">J1</text>
<text x="89.5" y="118.6">J3</text>
<text x="104.2" y="118.6">J5</text>
<text x="50" y="128.5">USB</text>
<text x="64.6" y="128.5">U9</text>
<text x="74.7" y="128.3">USB</text>
<text x="84.5" y="128.3">UART_PCIE</text>
<text x="99.3" y="128.5">UART_STM32</text>
<text x="53.3" y="133.4">U8</text>
<text x="68.1" y="134.9">C13 C9</text>
<text x="176.2" y="133.4">C4</text>
<text x="176.2" y="134.9">0.1u</text>
<text x="192.8" y="133.4">U11</text>
<text x="45.1" y="138.1">C11</text>
<text x="45.1" y="139.8">10U</text>
<text x="63" y="143.3">220u 220u</text>
<text x="76.3" y="138.1">U10</text>
<text x="76.3" y="139.8">4V3</text>
<text x="176.2" y="138.3">C5</text>
<text x="176.2" y="139.8">0.1u</text>
<text x="217.3" y="140">C6</text>
<text x="217.3" y="141.6">0.1u</text>
<text x="222.2" y="141.6">C7</text>
<text x="222.2" y="143.3">0.1u</text>
<text x="58.3" y="153.1">U13</text>
<text x="76.2" y="151.4">C10</text>
<text x="84.5" y="153.1">U14</text>
<text x="192.8" y="154.7">SP3232</text>
<text x="107.5" y="156.4">U15</text>
<text x="58.3" y="171.1">SIM_MICRO</text>
<text x="84.5" y="171.1">SIM_MICRO</text>
<text x="107.5" y="171.1">IC-CARD</text>
</g>
<g font-size="1.5" fill="#f00">
<text x="58.3" y="51.4">PA0</text>
<text x="58.3" y="53">PA1</text>
<text x="45.1" y="54.7">RXI_3V3</text>
<text x="45.1" y="56.3">TXO_3V3</text>
<text x="58.3" y="57.9">PA4</text>
<text x="58.3" y="59.6">PA5</text>
<text x="58.3" y="61.2">PA6</text>
<text x="58.3" y="62.8">PA7</text>
<text x="58.3" y="74.3">PA13_TMS 34</text>
<text x="58.3" y="76">PA14_TCK 37</text>
<text x="215.8" y="79.2">3V3</text>
<text x="215.8" y="95.7">3G_RST</text>
<text x="225.6" y="97.3">3V3</text>
<text x="217.4" y="107.1">D-</text>
<text x="173.1" y="112.1">3V3</text>
<text x="217.4" y="112.1">LED</text>
<text x="217.4" y="108.8">D+</text>
<text x="215.8" y="120.3">3V3</text>
</g>
<g font-size="1.5" fill="#f0f">
<text x="209.2" y="53">RXI</text>
<text x="210.9" y="62.8">3G_RX_11</text>
<text x="232.2" y="62.8">3G_RX_3</text>
<text x="210.9" y="66.1">3G_RX_17</text>
<text x="219.1" y="71">3G_RX_44</text>
<text x="232.2" y="66.1">3G_RX_23</text>
<text x="173.1" y="97.3">3G_RX_23</text>
<text x="215.8" y="113.7">3G_RX_44</text>
</g>
<g font-size="1.5" fill="#800000">
<text x="58.3" y="54.7">PA2</text>
<text x="58.3" y="56.3">PA3</text>
<text x="97.6" y="54.7">BOOT1</text>
<text x="97.6" y="57.9">PB4</text>
<text x="97.6" y="59.6">PB5</text>
<text x="48.7" y="62">3G_RST</text>
<text x="97.6" y="61.2">PB6</text>
<text x="97.6" y="62.8">PB7</text>
<text x="58.3" y="67.8">PA9_TX</text>
<text x="58.3" y="69.4">PA10_RX</text>
<text x="58.3" y="71">PA11</text>
<text x="58.3" y="66.1">PA8</text>
<text x="97.6" y="66.1">PB8</text>
<text x="97.6" y="67.8">PB9</text>
<text x="58.3" y="72.7">PA12</text>
<text x="58.3" y="77.6">PA15</text>
<text x="96" y="80.9">PC13</text>
<text x="96" y="82.5">PC14</text>
<text x="112.4" y="82.5">PA4</text>
<text x="112.4" y="80.9">PA6</text>
<text x="133.7" y="82.5">PA5</text>
<text x="133.7" y="80.9">PA7</text>
<text x="178.1" y="79.2">MIC+1</text>
<text x="178.1" y="80.9">MIC-3</text>
<text x="178.1" y="82.5">EAR+5</text>
<text x="215.8" y="80.9">GND</text>
<text x="58.3" y="89.1">CPU_RST</text>
<text x="96" y="84.2">PC15</text>
<text x="110.7" y="89.1">BOOT1</text>
<text x="110.7" y="87.5">3V3</text>
<text x="112.4" y="85.8">PA0</text>
<text x="112.4" y="84.2">PA2</text>
<text x="132.1" y="87.5">3V3</text>
<text x="132.1" y="89.1">BOOT0</text>
<text x="133.7" y="85.8">PA1</text>
<text x="133.7" y="84.2">PA3</text>
<text x="173.1" y="85.8">GND</text>
<text x="178.1" y="84.2">EAR-7</text>
<text x="215.8" y="89.1">SIMRST</text>
<text x="215.8" y="87.5">SIMCLK</text>
<text x="215.8" y="85.8">SIMDATA</text>
<text x="215.8" y="84.2">SIMVCC</text>
<text x="232.7" y="87.5">3V3</text>
<text x="112.4" y="95.7">PB0</text>
<text x="112.4" y="92.4">PB4</text>
<text x="112.4" y="94">BOOT1</text>
<text x="112.4" y="90.7">PB6</text>
<text x="133.7" y="95.7">PB1</text>
<text x="133.7" y="94">PB3</text>
<text x="133.7" y="92.4">PB5</text>
<text x="133.7" y="90.7">PB7</text>
<text x="173.1" y="95.7">GND</text>
<text x="173.1" y="90.7">GND</text>
<text x="215.8" y="92.4">GND</text>
<text x="60.4" y="98.1">3V3</text>
<text x="97.6" y="97.3">GND</text>
<text x="110.7" y="98.9">PA12</text>
<text x="110.7" y="100.6">PA10_RX</text>
<text x="110.7" y="97.3">PA14_TCK</text>
<text x="132.1" y="100.6">PA11</text>
<text x="132.1" y="98.9">PA13_TMS</text>
<text x="132.1" y="97.3">PA15</text>
<text x="173.1" y="100.6">GND</text>
<text x="215.8" y="98.9">GND</text>
<text x="110.7" y="102.2">PA8</text>
<text x="112.4" y="105.5">PB12</text>
<text x="112.4" y="107.1">PB10</text>
<text x="112.4" y="103.8">PB14</text>
<text x="132.1" y="102.2">PA9_TX</text>
<text x="133.7" y="107.1">PB11</text>
<text x="133.7" y="105.5">PB13</text>
<text x="133.7" y="103.8">PB15</text>
<text x="173.1" y="107.1">GND</text>
<text x="173.1" y="102.2">GND</text>
<text x="215.8" y="105.5">GND</text>
<text x="110.7" y="110.4">GND</text>
<text x="112.4" y="108.8">PB8</text>
<text x="132.1" y="110.4">GND</text>
<text x="133.7" y="108.8">PB9</text>
<text x="173.1" y="113.7">GND</text>
<text x="173.1" y="108.8">GND</text>
<text x="215.8" y="110.4">GND</text>
<text x="58.3" y="118.6">GND</text>
<text x="171.5" y="115.4">PCM_CLK</text>
<text x="171.5" y="117">PCM_DOUT</text>
<text x="171.5" y="118.6">PCM_DIN</text>
<text x="215.8" y="118.6">GND</text>
<text x="58.3" y="125.2">VBUS</text>
<text x="58.3" y="123.5">D-</text>
<text x="58.3" y="121.9">D+</text>
<text x="79.6" y="125.2">5V</text>
<text x="79.6" y="123.5">TXO_3V3</text>
<text x="79.6" y="121.9">RXI_3V3</text>
<text x="79.6" y="120.3">GND</text>
<text x="94.4" y="120.3">GND</text>
<text x="94.4" y="121.9">NetLabel434</text>
<text x="94.4" y="123.5">NetLabel435</text>
<text x="94.4" y="125.2">5V</text>
<text x="171.5" y="120.3">PCM_SYNC</text>
<text x="70.6" y="128.5">5V</text>
<text x="49.2" y="133.4">5V</text>
<text x="73.5" y="133.4">3V3</text>
<text x="209.7" y="133.4">3V3</text>
<text x="212.5" y="144.9">TXO232</text>
<text x="212.5" y="146.5">RXI232</text>
<text x="46.8" y="154.7">SIMVCC</text>
<text x="73" y="154.7">SIMVCC</text>
<text x="46.8" y="156.4">SIMRST</text>
<text x="46.8" y="158">SIMCLK</text>
<text x="46.8" y="161.3">GND</text>
<text x="73" y="156.4">SIMRST</text>
<text x="73" y="158">SIMCLK</text>
<text x="73" y="161.3">GND</text>
<text x="97.6" y="158">GND</text>
<text x="120.6" y="158">SIMVCC</text>
<text x="120.6" y="161.3">SIMRST</text>
<text x="46.8" y="164.5">SIMDATA</text>
<text x="73" y="164.5">SIMDATA</text>
<text x="97.6" y="164.5">SIMDATA3</text>
<text x="120.6" y="164.5">SIMCLK</text>
</g>
<g font-size="1.5" fill="#00bf00">
<text x="209.2" y="54.7">TXO</text>
<text x="210.9" y="57.9">3G_TX_13</text>
<text x="232.2" y="57.9">3G_TX_5</text>
<text x="210.9" y="61.2">3G_TX_19</text>
<text x="232.2" y="61.2">3G_TX_31</text>
<text x="219.1" y="69.4">3G_TX_46</text>
<text x="58.3" y="87.5">BOOT0</text>
<text x="173.1" y="103.8">3G_TX_31</text>
<text x="215.8" y="115.4">3G_TX_46</text>
</g>
<g font-size="1.5" fill="#ee0e22">
<text x="179.7" y="144.9">TXO</text>
<text x="179.7" y="146.5">RXI</text>
</g>
<g font-size="1.3" fill="#00bf00">
<text x="169.8" y="82.5">3G_TX_5</text>
<text x="173.1" y="89.1">3G_TX_13</text>
<text x="173.1" y="94.1">3G_TX_19</text>
</g>
<g font-size="1.3" fill="#f0f">
<text x="169.8" y="80.9">3G_RX_3</text>
<text x="173.1" y="87.5">3G_RX_11</text>
<text x="173.1" y="92.4">3G_RX_17</text>
</g>
</svg>
